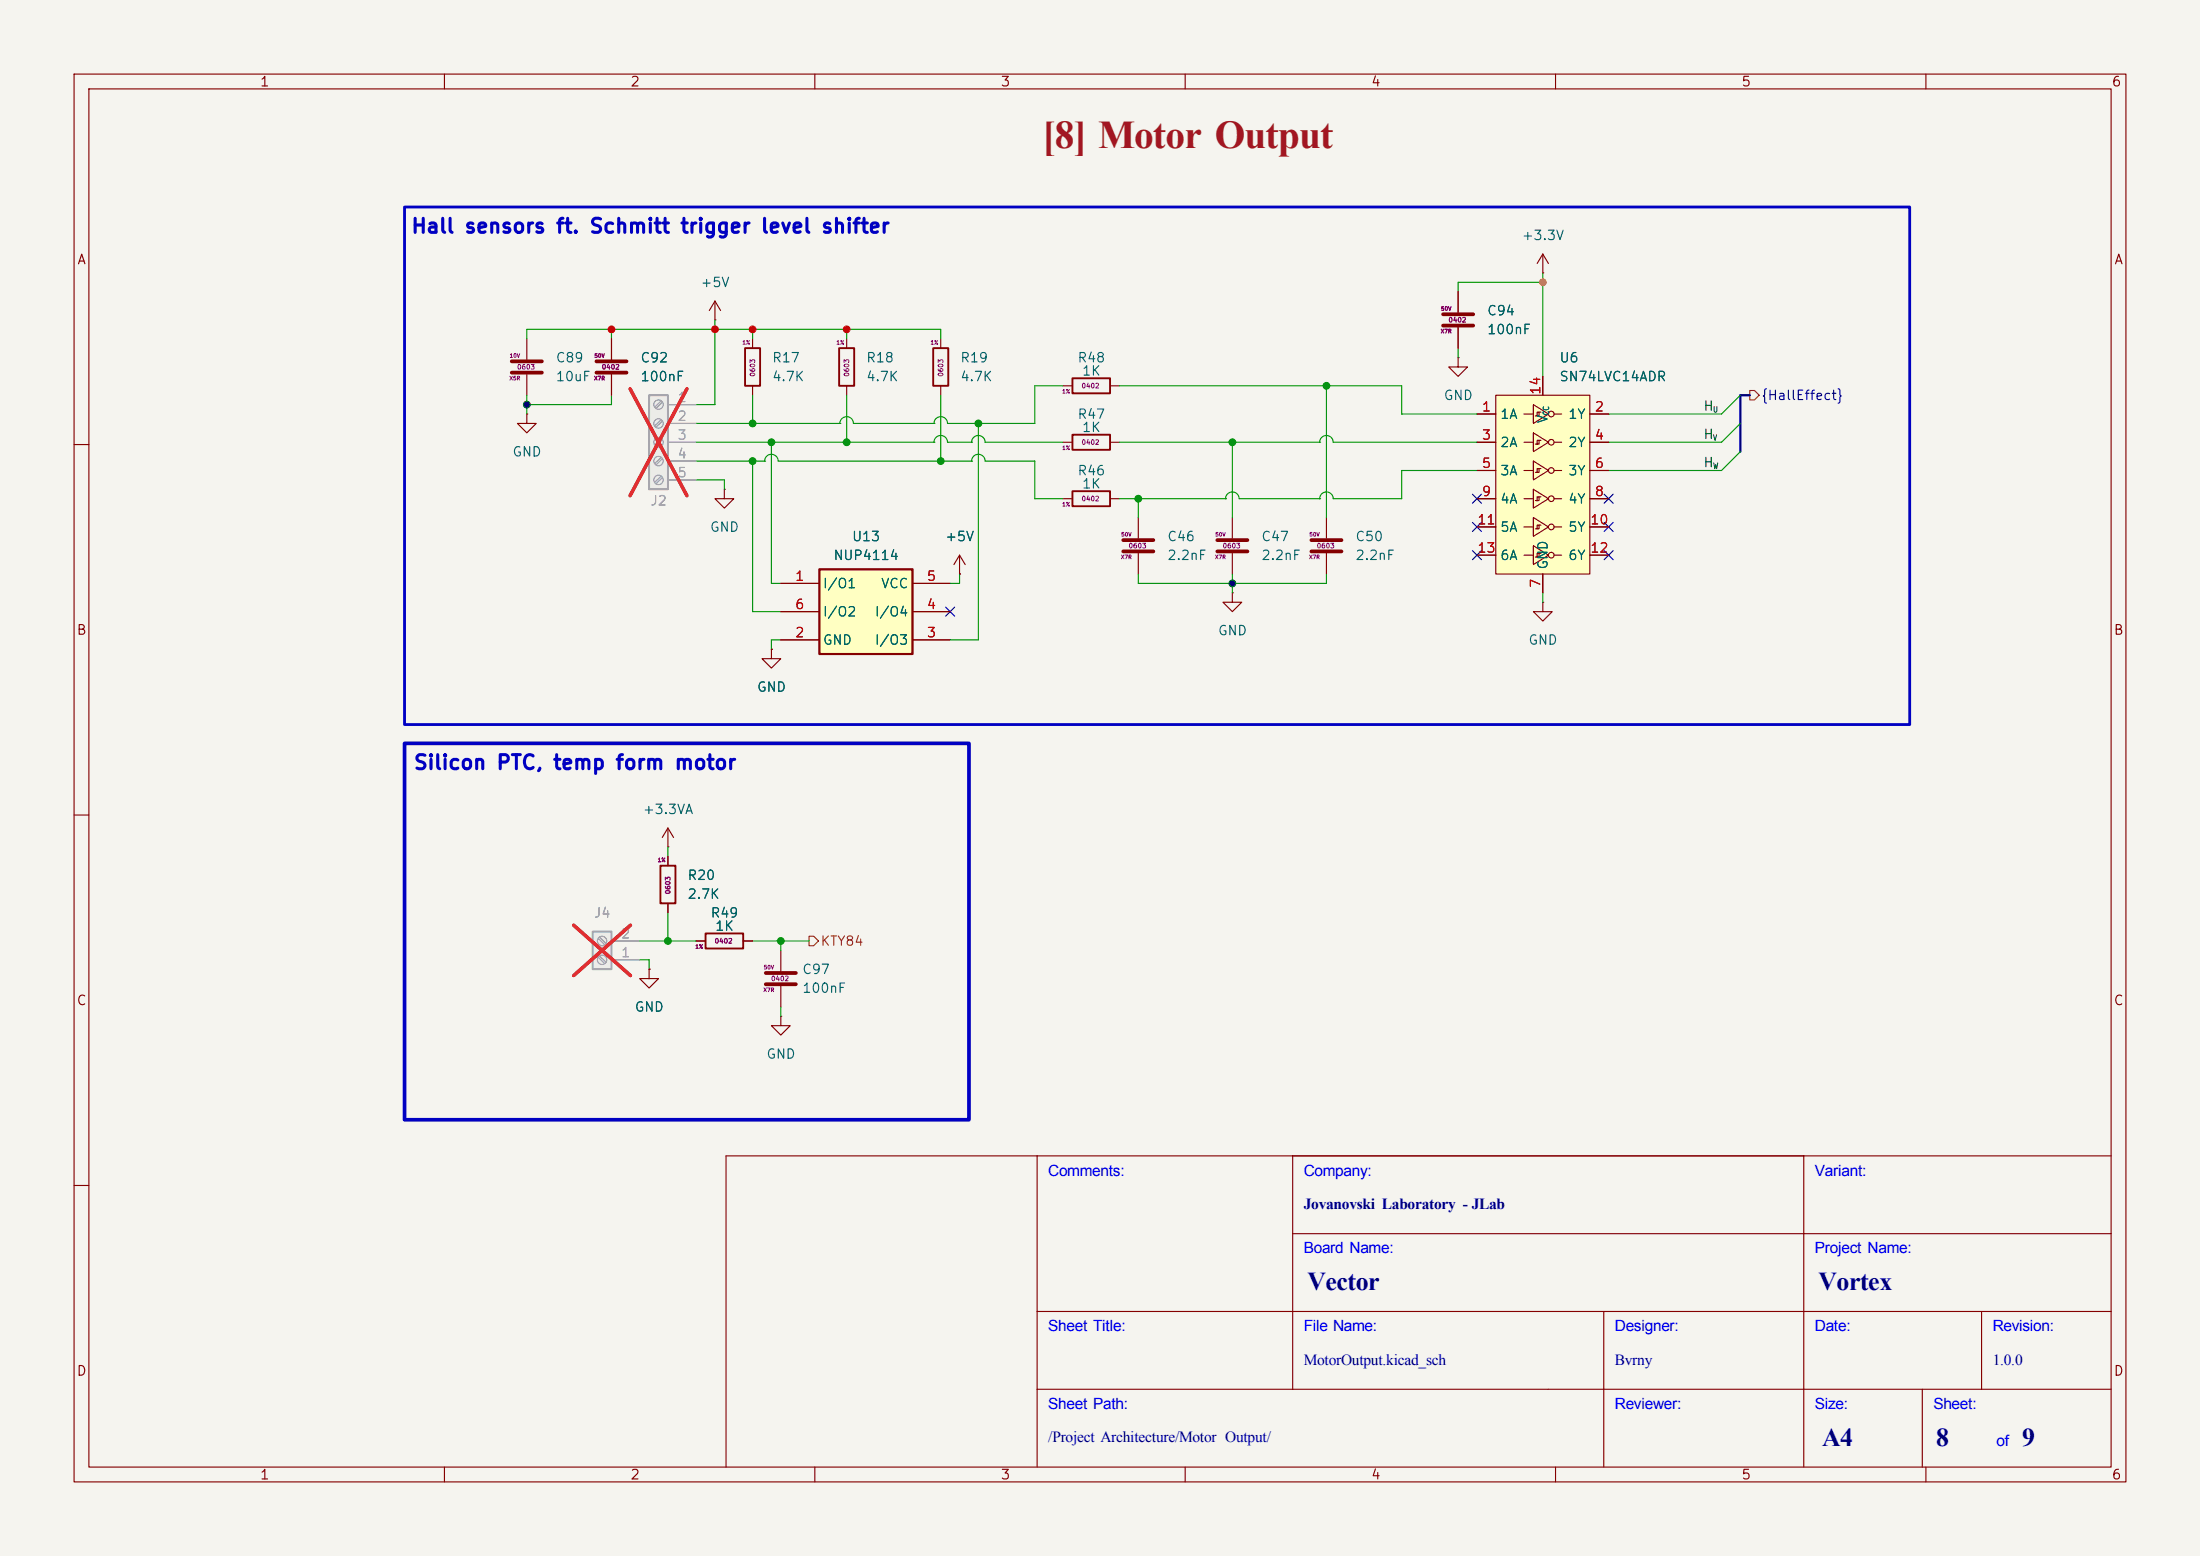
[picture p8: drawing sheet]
<svg xmlns="http://www.w3.org/2000/svg" width="297mm" height="210mm" viewBox="0 0 297 210" stroke-linecap="round" stroke-linejoin="round" font-family="sans-serif">
<path d="M0 0h297v210h-297z" fill="#f5f4ef" stroke="#f5f4ef" stroke-width=".14"/>
<g fill="none" stroke="#840000" stroke-width=".15">
<path d="M10 10h277v190h-277zM12 12h273v186h-273zM60 10v2M110 10v2M160 10v2M210 10v2M260 10v2M196.8 39.4v2.8M71.1 55.9v1.3h1.3l-1.3 1.2-1.3-1.2h1.3M71.1 55.9h.1M71.1 45.7v2.8M71.1 50.5v2.8"/>
<path d="M82.5 45.7v2.8M82.5 50.5v2.8M96.5 43.2h.1M96.5 40.6l-.7 1.3M96.5 40.6l.8 1.3M96.5 40.6v2.6M101.6 45.7v1.3M101.6 52.1v1.2M114.3 45.7v1.3M114.3 52.1v1.2M127 45.7v1.3M127 52.1v1.2"/>
<path d="M196.8 44.2v2.8M10 60h2M153.7 69.9v2.7M153.7 74.7v2.8M166.4 69.9v2.7M166.4 74.7v2.8M179.1 69.9v2.7M179.1 74.7v2.8M10 110h2M90.2 115.6v1.2M87.6 130.8v1.3h1.3l-1.3 1.3-1.2-1.3h1.2M87.6 130.8h.1"/>
<path d="M90.2 121.9v1.3M94 127h1.2M100.3 127h1.3M105.4 137.2v1.2h1.3l-1.3 1.3-1.3-1.3h1.3M105.4 137.2h.1M105.4 128.3v2.8M105.4 133.1v2.8M140 156v42M174.5 156v31.5M243.5 156v42M285 156h-187v42M10 160h2"/>
<path d="M140 177h145M174.5 166.5h110.5M216.5 177v21M267.5 177v10.5M60 198v2M110 198v2M140 187.5h145M160 198v2M210 198v2M259.5 187.5v10.5M260 198v2"/>
</g>
<path d="M100.6 47h2v5.1h-2zM113.3 47h2v5.1h-2zM126 47h2v5.1h-2zM89.2 116.8h2v5.1h-2zM95.2 126h5.1v2h-5.1z" fill="none" stroke="#840000" stroke-width=".25"/>
<g fill="none" stroke="#840000" stroke-width=".51">
<path d="M69.1 48.8h4.1M69.1 50.3h4.1M80.5 48.8h4.1M80.5 50.3h4.1M194.8 42.4h4.1M194.8 43.9h4.1M151.6 72.9h4.1M151.6 74.4h4.1M164.3 72.9h4.1M164.3 74.4h4.1M177 72.9h4.1M177 74.4h4.1"/>
<path d="M103.4 131.3h4M103.4 132.8h4"/>
</g>
<path d="M87.6 53.3h2.6v12.7h-2.6z" fill="#ebeae8"/>
<path d="M87.6 53.3h2.6v12.7h-2.6z" fill="none" stroke="#9c9b98" stroke-width=".25"/>
<g fill="none" stroke="#9c9b98" stroke-width=".15">
<path d="M89.3 54.1l-.9 .8M89.3 56.6l-.9 .9M89.3 59.2l-.9 .8M89.4 54.3l-.8 .8M89.4 56.8l-.8 .9M89.4 59.4l-.8 .8M90.2 54.6h3.8M90.2 57.2h3.8M90.2 59.7h3.8M89.3 61.7l-.9 .9M89.3 64.3l-.9 .8M89.4 61.9l-.8 .8"/>
<path d="M89.4 64.4l-.8 .9M90.2 62.2h3.8M90.2 64.8h3.8"/>
<circle cx="88.9" cy="59.7" r=".63"/>
<circle cx="88.9" cy="54.6" r=".63"/>
<circle cx="88.9" cy="57.1" r=".63"/>
<circle cx="88.9" cy="62.2" r=".63"/>
<circle cx="88.9" cy="64.8" r=".63"/>
</g>
<path d="M85.1 52.5l7.6 14.4M92.7 52.5l-7.6 14.4" fill="none" stroke="#e12e31" stroke-width=".46"/>
<g fill="none" stroke="#840000" stroke-width=".15">
<path d="M208.3 36.8h.1M208.3 34.3l-.8 1.3M208.3 34.3l.7 1.3M208.3 34.3v2.5M196.8 48.3v1.2h1.3l-1.3 1.3-1.2-1.3h1.2M196.8 48.3h.1M104.1 87.6v1.3h1.3l-1.3 1.3-1.2-1.3h1.2M104.1 87.6h.1M166.4 80v1.3h1.2l-1.2 1.3-1.3-1.3h1.3M166.4 80h.1M208.3 81.3v1.3h1.2l-1.2 1.2-1.3-1.2h1.3M208.3 81.3h.1"/>
<path d="M90.2 114.3h.1M90.2 111.8l-.8 1.2M90.2 111.8l.7 1.2M90.2 111.8v2.5"/>
</g>
<path d="M110.6 76.8h12.6v11.5h-12.6z" fill="#ffffc2"/>
<path d="M110.6 76.8h12.6v11.5h-12.6z" fill="none" stroke="#840000" stroke-width=".3"/>
<path d="M97.8 66v1.3h1.3l-1.3 1.3-1.3-1.3h1.3M97.8 66h.1M105.4 78.7h5.1M123.2 78.7h5.1M129.5 77.5h.1M129.5 74.9l-.7 1.3M129.5 74.9l.8 1.3M129.5 74.9v2.6M105.4 86.4h5.1M105.4 82.6h5.1M123.2 86.4h5.1M123.2 82.6h5.1" fill="none" stroke="#840000" stroke-width=".15"/>
<path d="M201.9 53.3h12.7v24.2h-12.7z" fill="#ffffc2"/>
<g fill="none" stroke="#840000" stroke-width=".15">
<path d="M143.5 59.7h1.3M143.5 52.1h1.3M149.9 59.7h1.2M149.9 52.1h1.2M199.4 55.9h2.5M199.4 59.7h2.5M201.9 53.3h12.7v24.2h-12.7zM205.7 55.9h1.3M205.7 59.7h1.3M207 54.6l2 1.3-2 1.3zM207 58.4l2 1.3-2 1.3zM207.3 56.1h.5v-.5h-.3v.5"/>
<path d="M207.3 59.9h.5v-.5h-.3v.5M207.8 55.6h.2M207.8 59.4h.2M208.3 50.8v2.5M209.8 55.9h1M209.8 59.7h1M214.6 55.9h2.6M214.6 59.7h2.6M143.5 67.3h1.3M149.9 67.3h1.2M199.4 63.5h2.5M199.4 67.3h2.5"/>
<path d="M199.4 71.1h2.5M199.4 74.9h2.5M205.7 63.5h1.3M205.7 67.3h1.3M205.7 71.1h1.3M205.7 74.9h1.3M207 62.2l2 1.3-2 1.3zM207 66l2 1.3-2 1.3zM207 69.9l2 1.2-2 1.3zM207 73.7l2 1.2-2 1.3zM207.3 63.8h.5v-.6h-.3v.6M207.3 67.6h.5v-.5h-.3v.5"/>
<path d="M207.3 71.4h.5v-.5h-.3v.5M207.3 75.2h.5v-.5h-.3v.5M207.8 63.2h.2M207.8 67.1h.2M207.8 70.9h.2M207.8 74.7h.2M208.3 77.5v2.5M209.8 63.5h1M209.8 67.3h1M209.8 71.1h1M209.8 74.9h1M214.6 63.5h2.6"/>
<path d="M214.6 67.3h2.6M214.6 71.1h2.6M214.6 74.9h2.6"/>
<circle cx="209.4" cy="55.9" r=".38"/>
<circle cx="209.4" cy="59.7" r=".38"/>
<circle cx="209.4" cy="63.5" r=".38"/>
<circle cx="209.4" cy="71.1" r=".38"/>
<circle cx="209.4" cy="67.3" r=".38"/>
<circle cx="209.4" cy="74.9" r=".38"/>
</g>
<path d="M144.8 51.1h5.1v2h-5.1zM144.8 58.7h5.1v2h-5.1zM144.8 66.3h5.1v2h-5.1z" fill="none" stroke="#840000" stroke-width=".25"/>
<path d="M80 125.7h2.5v5.1h-2.5z" fill="#ebeae8"/>
<path d="M80 125.7h2.5v5.1h-2.5z" fill="none" stroke="#9c9b98" stroke-width=".25"/>
<g fill="none" stroke="#9c9b98" stroke-width=".15">
<path d="M90.2 54.6h3.8M90.2 57.2h3.8M90.2 59.7h3.8M90.2 62.2h3.8M90.2 64.8h3.8M80.8 129.2l.8 .8M80.8 126.7l.8 .8M80.9 129l.9 .9M80.9 126.5l.9 .8M82.5 129.5h3.9M82.5 127h3.9"/>
<circle cx="81.3" cy="127" r=".63"/>
<circle cx="81.3" cy="129.5" r=".63"/>
</g>
<path d="M85.1 52.5l7.6 14.4M92.7 52.5l-7.6 14.4M77.4 124.9l7.7 6.8M85.1 124.9l-7.7 6.8" fill="none" stroke="#e12e31" stroke-width=".46"/>
<path d="M236.2 52.7h.7l.6 .6-.6 .7h-.7zM109.2 126.4h.7l.6 .6-.6 .6h-.7z" fill="none" stroke="#725600" stroke-width=".15"/>
<path d="M236.2 53.3h-1.3v7.7" fill="none" stroke="#000084" stroke-width=".3"/>
<g fill="none" stroke="#009600" stroke-width=".15">
<path d="M208.3 38.1h-11.5v1.3M208.3 36.8v14M71.1 45.7v-1.2h55.9v1.2M71.1 53.3v2.6M82.5 53.3v1.3h-11.4M82.5 44.5v1.2M94 59.7h32.1M94 57.2h19.4M96.5 43.2v11.4h-2.5M101.6 44.5v1.2M101.6 53.3v3.9M104.1 59.7v19h1.3"/>
<path d="M113.4 57.2h.1M113.4 57.2a.91 .91 0 0 1 .9-1 .91 .91 0 0 1 .9 1h10.9M114.3 44.5v1.2M114.3 53.3v6.4M126.1 57.2h.1M126.1 59.7h.1M126.1 59.7a.91 .91 0 0 1 .9-.9 .91 .91 0 0 1 .9 .9h3.3M127 53.3v8.9M131.2 59.7h.1M131.2 59.7a.91 .91 0 0 1 .9-.9 .91 .91 0 0 1 .9 .9h10.5M132.1 57.2v29.2h-3.8M143.5 52.1h-3.8v5.1h-11.8a.91 .91 0 0 0-.9-1 .91 .91 0 0 0-.9 1"/>
<path d="M151.1 59.7h27.1M151.1 52.1h38.1v3.8h10.2M166.4 59.7v10.2M178.2 59.7h.1M178.2 59.7a.91 .91 0 0 1 .9-.9 .91 .91 0 0 1 .9 .9h19.4M179.1 52.1v17.8M196.8 47v1.3M234.9 57.2l-2.5 2.5h-15.2M234.9 53.3l-2.5 2.6h-15.2M94 62.2h9.2M94 64.8h3.8v1.2M101.6 62.2v20.4h3.8"/>
<path d="M103.2 62.2h.1M103.2 62.2a.91 .91 0 0 1 .9-.9 .91 .91 0 0 1 1 .9h26.1M129.5 77.5v1.2h-1.2M131.2 62.2h.1M131.2 62.2a.91 .91 0 0 1 .9-.9 .91 .91 0 0 1 .9 .9h6.7v5.1h3.8M151.1 67.3h14.4M153.7 77.5v1.2h25.4v-1.2M153.7 67.3v2.6M165.5 67.3h.1M165.5 67.3a.91 .91 0 0 1 .9-.9 .91 .91 0 0 1 .9 .9h10.9M166.4 77.5v2.5M178.2 67.3h.1"/>
<path d="M199.4 63.5h-10.2v3.8h-9.2a.91 .91 0 0 0-.9-.9 .91 .91 0 0 0-.9 .9M234.9 61l-2.5 2.5h-15.2M105.4 86.4h-1.3v1.2M208.3 80v1.3M90.2 114.3v1.3M86.4 127h7.6M86.4 129.5h1.2v1.3M90.2 123.2v3.8M101.6 127h7.6M105.4 127v1.3M105.4 135.9v1.3"/>
</g>
<g fill="none" stroke="#000084" stroke-width=".15">
<path d="M198.8 66.7l1.2 1.2M198.8 74.3l1.2 1.2M198.8 70.5l1.2 1.2M200 66.7l-1.2 1.2M200 74.3l-1.2 1.2M200 70.5l-1.2 1.2M216.6 74.3l1.2 1.2M216.6 66.7l1.2 1.2M216.6 70.5l1.2 1.2M217.8 74.3l-1.2 1.2M217.8 66.7l-1.2 1.2M217.8 70.5l-1.2 1.2"/>
<path d="M127.7 81.9l1.2 1.3M128.9 81.9l-1.2 1.3"/>
</g>
<path d="M54.6 100.3h76.2v50.8h-76.2z" fill="none" stroke="#0000c2" stroke-width=".5"/>
<path d="M54.6 27.9h203.2v69.9h-203.2z" fill="none" stroke="#0000c2" stroke-width=".38"/>
<g fill="none" stroke="#840000" stroke-width=".15">
<path d="M196.8 39.4v2.8M82.5 45.7v2.8M82.5 50.5v2.8M196.8 44.2v2.8M199.4 55.9h2.5M199.4 59.7h2.5M208.3 50.8v2.5M214.6 55.9h2.6M214.6 59.7h2.6M105.4 78.7h5.1M123.2 78.7h5.1M129.5 77.5h.1"/>
<path d="M199.4 63.5h2.5M199.4 67.3h2.5M199.4 71.1h2.5M199.4 74.9h2.5M208.3 77.5v2.5M214.6 63.5h2.6M214.6 67.3h2.6M214.6 71.1h2.6M214.6 74.9h2.6M104.1 87.6h.1M105.4 86.4h5.1M105.4 82.6h5.1"/>
<path d="M123.2 86.4h5.1M123.2 82.6h5.1M90.2 115.6v1.2M87.6 130.8h.1M90.2 121.9v1.3M94 127h1.2M100.3 127h1.3"/>
</g>
<g fill="#009600" stroke="#009600" stroke-width=".14">
<circle cx="101.6" cy="62.2" r=".46"/>
<circle cx="127" cy="62.2" r=".46"/>
<circle cx="90.2" cy="127" r=".46"/>
<circle cx="105.4" cy="127" r=".46"/>
<circle cx="153.7" cy="67.3" r=".46"/>
<circle cx="166.4" cy="59.7" r=".46"/>
<circle cx="132.1" cy="57.2" r=".46"/>
<circle cx="114.3" cy="59.7" r=".46"/>
<circle cx="104.1" cy="59.7" r=".46"/>
<circle cx="101.6" cy="57.2" r=".46"/>
<circle cx="179.1" cy="52.1" r=".46"/>
</g>
<g fill="#000" stroke="#000" stroke-width=".14">
<circle cx="71.1" cy="54.6" r=".46"/>
<circle cx="166.4" cy="78.7" r=".46"/>
</g>
<g fill="#f00" stroke="#f00" stroke-width=".14">
<circle cx="82.5" cy="44.5" r=".46"/>
<circle cx="101.6" cy="44.5" r=".46"/>
<circle cx="96.5" cy="44.5" r=".46"/>
<circle cx="114.3" cy="44.5" r=".46"/>
</g>
<circle cx="208.3" cy="38.1" r=".46" fill="#ffa500" stroke="#ffa500" stroke-width=".14"/>
<text font-size="5.3" fill="#a21622" x="140.7" y="19.9">[8] Motor Output</text>
<g font-size="3.5" fill="#00007f">
<text x="176.5" y="174.1">Vector</text>
<text x="245.5" y="174.1">Vortex</text>
<text x="246" y="195.1">A4</text>
<text x="261.4" y="195.1">8</text>
<text x="273" y="195.1">9</text>
</g>
<g font-size="2.1" fill="#00f">
<text x="141.5" y="158.7">Comments:</text>
<text x="176" y="158.7">Company:</text>
<text x="245" y="158.7">Variant:</text>
<text x="176" y="169.2">Board Name:</text>
<text x="245" y="169.2">Project Name:</text>
<text x="141.5" y="179.7">Sheet Title:</text>
<text x="176" y="179.7">File Name:</text>
<text x="218" y="179.7">Designer:</text>
<text x="245" y="179.7">Date:</text>
<text x="269" y="179.7">Revision:</text>
<text x="141.5" y="190.2">Sheet Path:</text>
<text x="218" y="190.2">Reviewer:</text>
<text x="245" y="190.2">Size:</text>
<text x="261" y="190.2">Sheet:</text>
<text x="269.5" y="195.2">of</text>
</g>
<g font-size="2.1" fill="#00007f">
<text x="176" y="163.2">Jovanovski Laboratory - JLab</text>
<text x="176" y="184.2">MotorOutput.kicad_sch</text>
<text x="218" y="184.2">Bvrny</text>
<text x="269" y="184.2">1.0.0</text>
<text x="141.5" y="194.7">/Project Architecture/Motor Output/</text>
</g>
<g font-size="1.9" fill="#0000c2">
<text x="55.4" y="31.9">Hall sensors ft. Schmitt trigger level shifter</text>
<text x="55.7" y="104.3">Silicon PTC, temp form motor</text>
</g>
<g font-size="1.3" fill="#840000">
<text x="35" y="12">1</text>
<text x="85" y="12">2</text>
<text x="135" y="12">3</text>
<text x="185" y="12">4</text>
<text x="235" y="12">5</text>
<text x="285" y="12">6</text>
<text x="10.3" y="36">A</text>
<text x="285.3" y="36">A</text>
<text x="10.3" y="86">B</text>
<text x="285.3" y="86">B</text>
<text x="10.3" y="136">C</text>
<text x="285.3" y="136">C</text>
<text x="10.3" y="186">D</text>
<text x="285.3" y="186">D</text>
<text x="35" y="200">1</text>
<text x="85" y="200">2</text>
<text x="135" y="200">3</text>
<text x="185" y="200">4</text>
<text x="235" y="200">5</text>
<text x="285" y="200">6</text>
</g>
<g font-size="1.3" fill="#006464">
<text x="205.3" y="32.7">+3.3V</text>
<text x="94.5" y="39.1">+5V</text>
<text x="200.7" y="45.4">100nF</text>
<text x="200.7" y="42.9">C94</text>
<text x="74.9" y="49.2">C89</text>
<text x="74.9" y="51.8">10uF</text>
<text x="86.4" y="51.8">100nF</text>
<text x="86.4" y="49.2">C92</text>
<text x="104.1" y="49.2">R17</text>
<text x="104.1" y="51.8">4.7K</text>
<text x="116.8" y="49.2">R18</text>
<text x="116.8" y="51.8">4.7K</text>
<text x="129.5" y="49.2">R19</text>
<text x="129.5" y="51.8">4.7K</text>
<text x="145.4" y="49.2">R48</text>
<text x="146" y="51">1K</text>
<text x="210.4" y="51.8">SN74LVC14ADR</text>
<text x="210.4" y="49.2">U6</text>
<text x="145.4" y="56.9">R47</text>
<text x="146" y="58.6">1K</text>
<text x="194.8" y="54.3">GND</text>
<text x="202.4" y="56.9">1A</text>
<text x="209.3" y="57.2" transform="rotate(-90 209.3 57.2)">V</text>
<text x="211.6" y="56.9">1Y</text>
<text x="69.1" y="61.9">GND</text>
<text x="145.4" y="64.5">R46</text>
<text x="202.4" y="60.7">2A</text>
<text x="202.4" y="64.5">3A</text>
<text x="211.6" y="60.7">2Y</text>
<text x="211.6" y="64.5">3Y</text>
<text x="146" y="66.2">1K</text>
<text x="202.4" y="68.3">4A</text>
<text x="211.6" y="68.3">4Y</text>
<text x="95.8" y="72.1">GND</text>
<text x="112.4" y="75.9">NUP4114</text>
<text x="114.9" y="73.4">U13</text>
<text x="127.5" y="73.4">+5V</text>
<text x="157.5" y="73.4">C46</text>
<text x="157.5" y="75.9">2.2nF</text>
<text x="170.2" y="73.4">C47</text>
<text x="170.2" y="75.9">2.2nF</text>
<text x="182.9" y="73.4">C50</text>
<text x="182.9" y="75.9">2.2nF</text>
<text x="202.4" y="72.1">5A</text>
<text x="202.4" y="75.9">6A</text>
<text x="209.3" y="77" transform="rotate(-90 209.3 77)">GND</text>
<text x="211.6" y="72.1">5Y</text>
<text x="211.6" y="75.9">6Y</text>
<text x="111" y="79.7">I/O1</text>
<text x="111" y="83.5">I/O2</text>
<text x="118" y="83.5">I/O4</text>
<text x="118.9" y="79.7">VCC</text>
<text x="111" y="87.3">GND</text>
<text x="118" y="87.3">I/O3</text>
<text x="164.3" y="86.1">GND</text>
<text x="206.2" y="87.3">GND</text>
<text x="102.1" y="93.7">GND</text>
<text x="86.7" y="110.2">+3.3VA</text>
<text x="92.7" y="119.1">R20</text>
<text x="92.7" y="121.6">2.7K</text>
<text x="95.8" y="124.2">R49</text>
<text x="96.4" y="125.9">1K</text>
<text x="108.2" y="131.8">C97</text>
<text x="85.6" y="136.9">GND</text>
<text x="108.2" y="134.3">100nF</text>
<text x="103.4" y="143.2">GND</text>
</g>
<g font-size="1.3" fill="#a90000">
<text x="208.3" y="53.4" transform="rotate(-90 208.3 53.4)">14</text>
<text x="200" y="55.9">1</text>
<text x="200" y="59.7">3</text>
<text x="215.2" y="55.9">2</text>
<text x="215.2" y="59.7">4</text>
<text x="200" y="63.5">5</text>
<text x="215.2" y="63.5">6</text>
<text x="199.3" y="71.1">11</text>
<text x="200" y="67.3">9</text>
<text x="214.6" y="71.1">10</text>
<text x="215.2" y="67.3">8</text>
<text x="199.3" y="74.9">13</text>
<text x="214.6" y="74.9">12</text>
<text x="107.2" y="78.7">1</text>
<text x="107.2" y="82.5">6</text>
<text x="125" y="82.5">4</text>
<text x="125" y="78.7">5</text>
<text x="208.3" y="79.4" transform="rotate(-90 208.3 79.4)">7</text>
<text x="107.2" y="86.3">2</text>
<text x="125" y="86.3">3</text>
</g>
<g font-size="1.3" fill="#a5a4a2">
<text x="91.4" y="54.6">1</text>
<text x="91.4" y="57.1">2</text>
<text x="91.4" y="59.7">3</text>
<text x="91.4" y="62.2">4</text>
<text x="91.4" y="64.7">5</text>
<text x="83.7" y="129.5">1</text>
<text x="83.7" y="127">2</text>
</g>
<g font-size="1.3" fill="#0f0f0f">
<text x="229.9" y="55.8">H</text>
<text x="229.9" y="59.6">H</text>
<text x="229.9" y="63.4">H</text>
</g>
<text font-size="1.3" fill="#000084" x="237.7" y="54.3">{HallEffect}</text>
<g font-size="1.3" fill="#939391">
<text x="87.7" y="68.5">J2</text>
<text x="80.1" y="124.2">J4</text>
</g>
<text font-size="1.3" fill="#725600" x="110.7" y="128">KTY84</text>
<text font-size=".8" fill="#006464" x="209.3" y="56.1" transform="rotate(-90 209.3 56.1)">CC</text>
<g font-size=".8" fill="#0f0f0f">
<text x="231.2" y="55.9">U</text>
<text x="231.2" y="59.7">V</text>
<text x="231.2" y="63.5">W</text>
</g>
<g font-size=".6" fill="#840084">
<text x="195.5" y="43.7">0402</text>
<text x="69.7" y="50">0603</text>
<text x="81.2" y="50">0402</text>
<text x="102.1" y="50.9" transform="rotate(-90 102.1 50.9)">0603</text>
<text x="114.8" y="50.9" transform="rotate(-90 114.8 50.9)">0603</text>
<text x="127.5" y="50.9" transform="rotate(-90 127.5 50.9)">0603</text>
<text x="145.9" y="52.6">0402</text>
<text x="145.9" y="60.2">0402</text>
<text x="145.9" y="67.8">0402</text>
<text x="152.3" y="74.1">0603</text>
<text x="165" y="74.1">0603</text>
<text x="177.7" y="74.1">0603</text>
<text x="90.7" y="120.8" transform="rotate(-90 90.7 120.8)">0603</text>
<text x="96.4" y="127.5">0402</text>
<text x="104" y="132.6">0402</text>
</g>
<g font-size=".5" fill="#840084">
<text x="100.2" y="46.6">1%</text>
<text x="112.9" y="46.6">1%</text>
<text x="125.6" y="46.6">1%</text>
<text x="194.4" y="45.1">X7R</text>
<text x="194.5" y="42">50V</text>
<text x="68.7" y="51.4">X5R</text>
<text x="68.8" y="48.4">10V</text>
<text x="80.1" y="51.4">X7R</text>
<text x="80.2" y="48.4">50V</text>
<text x="143.3" y="53.2">1%</text>
<text x="143.3" y="60.8">1%</text>
<text x="143.3" y="68.5">1%</text>
<text x="151.3" y="75.6">X7R</text>
<text x="151.3" y="72.5">50V</text>
<text x="164" y="75.6">X7R</text>
<text x="164" y="72.5">50V</text>
<text x="176.7" y="75.6">X7R</text>
<text x="176.7" y="72.5">50V</text>
<text x="88.7" y="116.5">1%</text>
<text x="93.8" y="128.2">1%</text>
<text x="103" y="130.9">50V</text>
<text x="103" y="134">X7R</text>
</g>
</svg>
